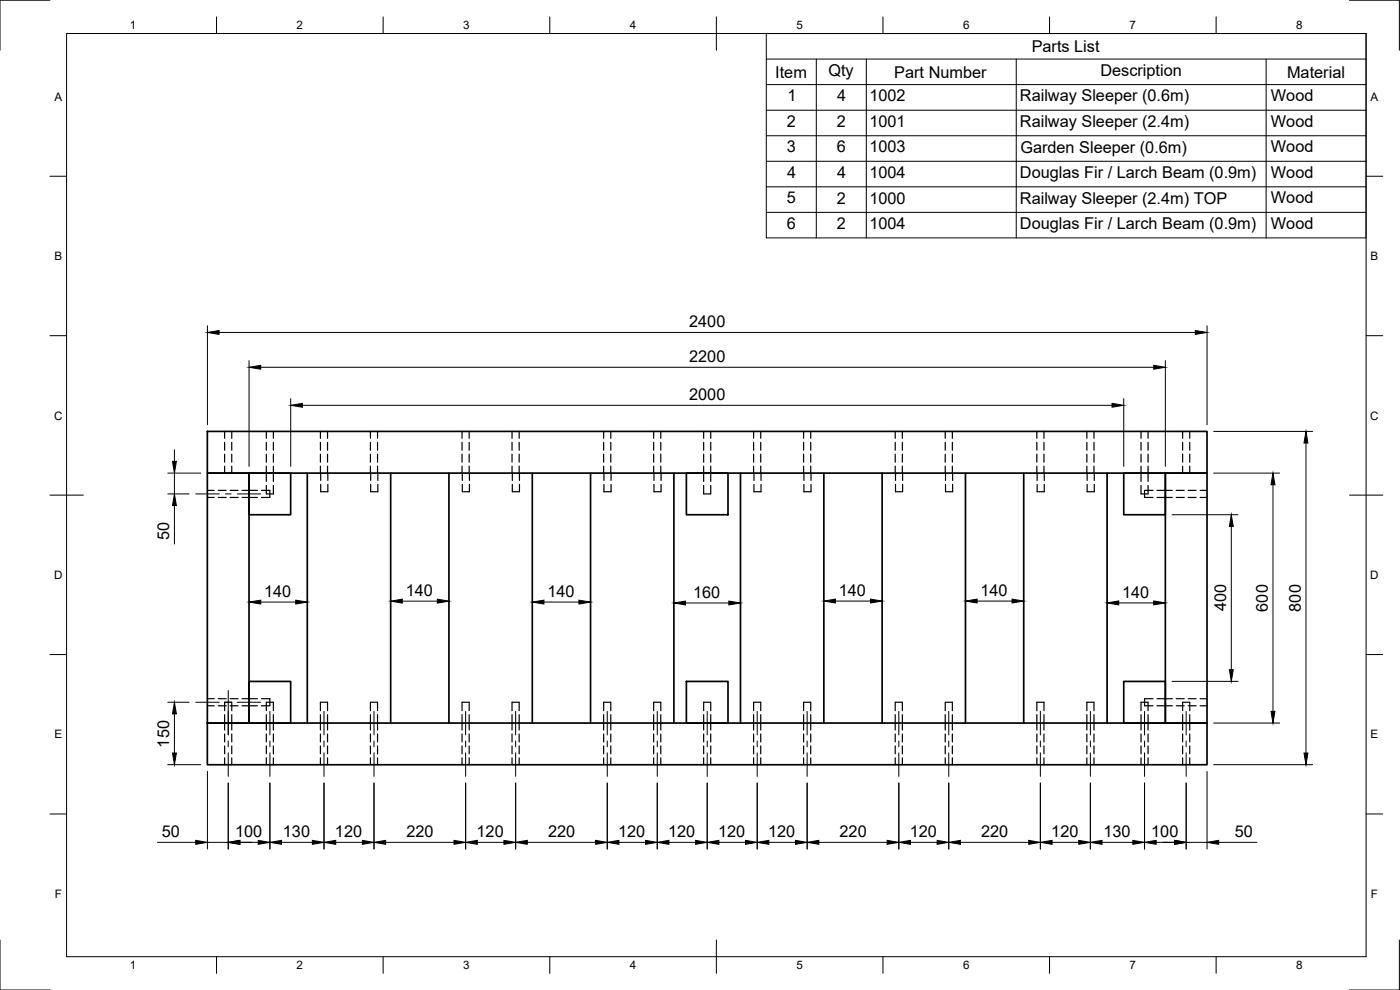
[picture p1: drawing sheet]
<svg xmlns="http://www.w3.org/2000/svg" width="420mm" height="297mm" viewBox="0 0 420 297" stroke-linecap="round" stroke-linejoin="round" font-family="sans-serif">
<!-- layer: Hidden -->
<g fill="none" stroke="#000" stroke-width=".36">
<path d="M67.4 129.4v2.1M67.4 132.7v2.4M67.4 136.3v2.4M67.4 139.9v2.1M69.6 129.4v2.1M69.6 132.7v2.4M69.6 136.3v2.4M69.6 139.9v2.1M79.9 129.4v2.1M79.9 132.7v2.4M79.9 136.3v2.4M79.9 139.9v4.6"/>
<path d="M82 129.4v2.1M82 132.7v2.4M82 136.3v2.4M82 139.9v4.6M96.2 129.4v2.1M96.2 132.7v2.4M96.2 136.3v2.4M96.2 139.9v2.1M98.3 129.4v2.1M98.3 132.7v2.4M98.3 136.3v2.4M98.3 139.9v2.1"/>
<path d="M111.2 129.4v2.1M111.2 132.7v2.4M111.2 136.3v2.4M111.2 139.9v2.1M113.3 129.4v2.1M113.3 132.7v2.4M113.3 136.3v2.4M113.3 139.9v2.1M138.7 129.4v2.1M138.7 132.7v2.4M138.7 136.3v2.4M138.7 139.9v2.1"/>
<path d="M140.8 129.4v2.1M140.8 132.7v2.4M140.8 136.3v2.4M140.8 139.9v2.1M153.7 129.4v2.1M153.7 132.7v2.4M153.7 136.3v2.4M153.7 139.9v2.1M155.8 129.4v2.1M155.8 132.7v2.4M155.8 136.3v2.4M155.8 139.9v2.1"/>
<path d="M181.2 129.4v2.1M181.2 132.7v2.4M181.2 136.3v2.4M181.2 139.9v2.1M183.3 129.4v2.1M183.3 132.7v2.4M183.3 136.3v2.4M183.3 139.9v2.1M196.2 129.4v2.1M196.2 132.7v2.4M196.2 136.3v2.4M196.2 139.9v2.1"/>
<path d="M198.3 129.4v2.1M198.3 132.7v2.4M198.3 136.3v2.4M198.3 139.9v2.1M211.2 129.4v2.1M211.2 132.7v2.4M211.2 136.3v2.4M211.2 139.9v4.6M213.3 129.4v2.1M213.3 132.7v2.4M213.3 136.3v2.4M213.3 139.9v4.6"/>
<path d="M226.2 129.4v2.1M226.2 132.7v2.4M226.2 136.3v2.4M226.2 139.9v2.1M228.3 129.4v2.1M228.3 132.7v2.4M228.3 136.3v2.4M228.3 139.9v2.1M241.2 129.4v2.1M241.2 132.7v2.4M241.2 136.3v2.4M241.2 139.9v2.1"/>
<path d="M243.3 129.4v2.1M243.3 132.7v2.4M243.3 136.3v2.4M243.3 139.9v2.1M268.7 129.4v2.1M268.7 132.7v2.4M268.7 136.3v2.4M268.7 139.9v2.1M270.8 129.4v2.1M270.8 132.7v2.4M270.8 136.3v2.4M270.8 139.9v2.1"/>
<path d="M283.7 129.4v2.1M283.7 132.7v2.4M283.7 136.3v2.4M283.7 139.9v2.1M285.8 129.4v2.1M285.8 132.7v2.4M285.8 136.3v2.4M285.8 139.9v2.1M311.2 129.4v2.1M311.2 132.7v2.4M311.2 136.3v2.4M311.2 139.9v2.1"/>
<path d="M313.3 129.4v2.1M313.3 132.7v2.4M313.3 136.3v2.4M313.3 139.9v2.1M326.2 129.4v2.1M326.2 132.7v2.4M326.2 136.3v2.4M326.2 139.9v2.1M328.3 129.4v2.1M328.3 132.7v2.4M328.3 136.3v2.4M328.3 139.9v2.1"/>
<path d="M342.4 129.4v2.1M342.4 132.7v2.4M342.4 136.3v2.4M342.4 139.9v4.6M344.6 129.4v2.1M344.6 132.7v2.4M344.6 136.3v2.4M344.6 139.9v4.6M354.9 129.4v2.1M354.9 132.7v2.4M354.9 136.3v2.4M354.9 139.9v2.1"/>
<path d="M357.1 129.4v2.1M357.1 132.7v2.4M357.1 136.3v2.4M357.1 139.9v2.1M62.2 149.3h2.1M62.2 147.1h2.1M65.5 149.3h2.4M65.5 147.1h2.4M69.1 149.3h2.4M69.1 147.1h2.4M72.6 149.3h4.7M72.6 147.1h4.7"/>
<path d="M78.4 147.1h2.6v2.2h-2.6M79.9 145.7v2.5h2.1v-2.5M96.2 145.3v2.2h2.2v-2.2M96.2 142v2.2M98.4 142v2.2M111.3 145.3v2.2h2.1v-2.2M111.3 142v2.2M113.4 142v2.2M138.7 145.3v2.2h2.2v-2.2M138.7 142v2.2M140.9 142v2.2M153.8 145.3v2.2h2.1v-2.2"/>
<path d="M153.8 142v2.2M155.9 142v2.2M181.3 145.3v2.2h2.1v-2.2M181.3 142v2.2M183.4 142v2.2M196.3 145.3v2.2h2.1v-2.2M196.3 142v2.2M198.4 142v2.2M211.2 145.7v2.5h2.1v-2.5M226.3 145.3v2.2h2.1v-2.2M226.3 142v2.2M228.4 142v2.2"/>
<path d="M241.3 145.3v2.2h2.1v-2.2M241.3 142v2.2M243.4 142v2.2M268.8 145.3v2.2h2.1v-2.2M268.8 142v2.2M270.9 142v2.2M283.8 145.3v2.2h2.1v-2.2M283.8 142v2.2M285.9 142v2.2M311.3 145.3v2.2h2.1v-2.2M311.3 142v2.2M313.4 142v2.2"/>
<path d="M326.3 145.3v2.2h2.1v-2.2M326.3 142v2.2M328.4 142v2.2M342.4 145.7v2.5h2.2v-2.5M346 147.1h-2.5v2.2h2.5M347.2 149.3h4.6M347.2 147.1h4.6M353 149.3h2.4M353 147.1h2.4M356.6 149.3h2.4M356.6 147.1h2.4M360.2 149.3h2"/>
<path d="M360.2 147.1h2M62.2 211.8h2.1M62.2 209.6h2.1M65.5 211.8h2.4M65.5 209.6h2.4M67.4 213.2v-2.5h2.2v2.5M67.4 214.4v4.6M69.1 211.8h2.4M69.1 209.6h2.4M69.6 214.4v4.6M72.6 211.8h4.7M72.6 209.6h4.7"/>
<path d="M78.4 209.6h2.6v2.2h-2.6M79.9 213.2v-2.5h2.1v2.5M79.9 214.4v4.6M82 214.4v4.6M96.2 213.2v-2.5h2.1v2.5M96.2 214.4v4.6M98.3 214.4v4.6M111.2 213.2v-2.5h2.1v2.5M111.2 214.4v4.6M113.3 214.4v4.6M138.7 213.2v-2.5h2.1v2.5M138.7 214.4v4.6"/>
<path d="M140.8 214.4v4.6M153.7 213.2v-2.5h2.1v2.5M153.7 214.4v4.6M155.8 214.4v4.6M181.2 213.2v-2.5h2.1v2.5M181.2 214.4v4.6M183.3 214.4v4.6M196.2 213.2v-2.5h2.1v2.5M196.2 214.4v4.6M198.3 214.4v4.6M211.2 213.2v-2.5h2.1v2.5M211.2 214.4v4.6"/>
<path d="M213.3 214.4v4.6M226.2 213.2v-2.5h2.1v2.5M226.2 214.4v4.6M228.3 214.4v4.6M241.2 213.2v-2.5h2.1v2.5M241.2 214.4v4.6M243.3 214.4v4.6M268.7 213.2v-2.5h2.1v2.5M268.7 214.4v4.6M270.8 214.4v4.6M283.7 213.2v-2.5h2.1v2.5M283.7 214.4v4.6"/>
<path d="M285.8 214.4v4.6M311.2 213.2v-2.5h2.1v2.5M311.2 214.4v4.6M313.3 214.4v4.6M326.2 213.2v-2.5h2.1v2.5M326.2 214.4v4.6M328.3 214.4v4.6M342.4 213.2v-2.5h2.2v2.5M342.4 214.4v4.6M344.6 214.4v4.6M346 209.6h-2.5v2.2h2.5M347.2 211.8h4.6"/>
<path d="M347.2 209.6h4.6M353 211.8h2.4M353 209.6h2.4M354.9 213.2v-2.5h2.2v2.5M354.9 214.4v4.6M356.6 211.8h2.4M356.6 209.6h2.4M357.1 214.4v4.6M360.2 211.8h2M360.2 209.6h2M67.4 220.2v2.4M67.4 223.8v2.4"/>
<path d="M67.4 227.4v2.1M69.6 220.2v2.4M69.6 223.8v2.4M69.6 227.4v2.1M79.9 220.2v2.4M79.9 223.8v2.4M79.9 227.4v2.1M82 220.2v2.4M82 223.8v2.4M82 227.4v2.1M96.2 220.2v2.4M96.2 223.8v2.4"/>
<path d="M96.2 227.4v2.1M98.3 220.2v2.4M98.3 223.8v2.4M98.3 227.4v2.1M111.2 220.2v2.4M111.2 223.8v2.4M111.2 227.4v2.1M113.3 220.2v2.4M113.3 223.8v2.4M113.3 227.4v2.1M138.7 220.2v2.4M138.7 223.8v2.4"/>
<path d="M138.7 227.4v2.1M140.8 220.2v2.4M140.8 223.8v2.4M140.8 227.4v2.1M153.7 220.2v2.4M153.7 223.8v2.4M153.7 227.4v2.1M155.8 220.2v2.4M155.8 223.8v2.4M155.8 227.4v2.1M181.2 220.2v2.4M181.2 223.8v2.4"/>
<path d="M181.2 227.4v2.1M183.3 220.2v2.4M183.3 223.8v2.4M183.3 227.4v2.1M196.2 220.2v2.4M196.2 223.8v2.4M196.2 227.4v2.1M198.3 220.2v2.4M198.3 223.8v2.4M198.3 227.4v2.1M211.2 220.2v2.4M211.2 223.8v2.4"/>
<path d="M211.2 227.4v2.1M213.3 220.2v2.4M213.3 223.8v2.4M213.3 227.4v2.1M226.2 220.2v2.4M226.2 223.8v2.4M226.2 227.4v2.1M228.3 220.2v2.4M228.3 223.8v2.4M228.3 227.4v2.1M241.2 220.2v2.4M241.2 223.8v2.4"/>
<path d="M241.2 227.4v2.1M243.3 220.2v2.4M243.3 223.8v2.4M243.3 227.4v2.1M268.7 220.2v2.4M268.7 223.8v2.4M268.7 227.4v2.1M270.8 220.2v2.4M270.8 223.8v2.4M270.8 227.4v2.1M283.7 220.2v2.4M283.7 223.8v2.4"/>
<path d="M283.7 227.4v2.1M285.8 220.2v2.4M285.8 223.8v2.4M285.8 227.4v2.1M311.2 220.2v2.4M311.2 223.8v2.4M311.2 227.4v2.1M313.3 220.2v2.4M313.3 223.8v2.4M313.3 227.4v2.1M326.2 220.2v2.4M326.2 223.8v2.4"/>
<path d="M326.2 227.4v2.1M328.3 220.2v2.4M328.3 223.8v2.4M328.3 227.4v2.1M342.4 220.2v2.4M342.4 223.8v2.4M342.4 227.4v2.1M344.6 220.2v2.4M344.6 223.8v2.4M344.6 227.4v2.1M354.9 220.2v2.4M354.9 223.8v2.4"/>
<path d="M354.9 227.4v2.1M357.1 220.2v2.4M357.1 223.8v2.4M357.1 227.4v2.1"/>
</g>
<!-- layer: Visible -->
<g fill="none" stroke="#000" stroke-width=".51">
<path d="M62.2 129.4h300v12.6h-300zM62.2 142h12.5v74.9h-12.5zM74.7 142h12.5v12.4h-12.5zM92.2 142v74.9M117.2 142v74.9M134.7 142v74.9M159.7 142v74.9M177.2 142v74.9M202.2 142v74.9M206 142h12.5v12.4h-12.5zM222.2 142v74.9M247.2 142v74.9"/>
<path d="M264.7 142v74.9M289.8 142v74.9M307.2 142v74.9M332.3 142v74.9M337.2 142h12.5v12.4h-12.5zM349.7 142h12.5v74.9h-12.5zM62.2 216.9h300v12.6h-300zM74.7 204.5h12.5v12.4h-12.5zM206 204.5h12.5v12.4h-12.5zM337.2 204.5h12.5v12.4h-12.5z"/>
</g>
<!-- layer: Border -->
<g fill="none" stroke="#000" stroke-width=".3">
<path d="M15 .1h-15v15M20 10.1h390v276.9h-390zM65 5.1v5M115 5.1v5M165 5.1v5M215 5.1v10M265 5.1v5M315 5.1v5M365 5.1v5M405 .1h15v15M15 52.9h5M410 52.9h5"/>
<path d="M15 100.7h5M410 100.7h5M15 148.6h10M405 148.6h10M15 196.4h5M410 196.4h5M15 244.2h5M410 244.2h5M0 282.1v14.9h15M65 287v5M115 287v5M165 287v5"/>
<path d="M215 282.1v9.9M265 287v5M315 287v5M365 287v5M420 282.1v14.9h-15"/>
</g>
<!-- layer: BOM -->
<path d="M230 10.1h180v61.3h-180zM230 17.7h180M245 17.7v53.7M260 17.7v53.7M305 17.7v53.7M380 17.7v53.7M230 25.4h180M230 33.1h180M230 40.7h180M230 48.4h180M230 56.1h180M230 63.7h180" fill="none" stroke="#000" stroke-width=".3"/>
<!-- layer: Dimensions -->
<g fill="none" stroke="#000" stroke-width=".3">
<path d="M62.3 97.8v29.7M65.7 99.7h293M362.2 97.8v29.7M74.7 108.2v31.7M78.3 110.2h267.9M87.2 119.6v20.3M337.2 119.6v20.3M349.7 108.2v31.7M52.3 134.9v3.5M90.7 121.6h243M364.2 129.4h29.7M391.9 132.9v93"/>
<path d="M50.4 142h9.8M50.4 148.2h6.3M52.3 142v6.2M52.3 151.7v11.5M351.7 154.4h19.8M364.2 142h19.8M369.5 158v42.9M382 145.4v68M78.3 180.6h10.5M120.7 180.4h10.6M163.2 180.6h10.5M205.7 180.9h13"/>
<path d="M250.7 180.3h10.5M293.2 180.3h10.5M335.7 180.9h10.5M50.4 210.7h6.3M52.3 214.2v11.7M351.7 204.4h19.8M364.2 216.9h19.8M50.4 229.4h9.8M62.3 231.4v23.3M68.5 234.9v19.8M81 234.9v19.8M97.2 234.9v19.8"/>
<path d="M112.2 234.9v19.8M139.7 234.9v19.8M154.7 234.9v19.8M182.2 234.9v19.8M197.3 234.9v19.8M212.2 234.9v19.8M227.2 234.9v19.8M242.2 234.9v19.8M269.7 234.9v19.8M284.7 234.9v19.8M312.2 234.9v19.8M327.2 234.9v19.8"/>
<path d="M343.5 234.9v19.8M356 234.9v19.8M362.2 231.4v23.3M364.2 229.4h29.7M47.2 252.7h11.5M62.3 252.7h6.2M72 252.7h5.5M84.5 252.7h9.2M100.8 252.7h8M115.7 252.7h20.5M143.2 252.7h8M158.2 252.7h20.6"/>
<path d="M185.7 252.7h8M200.7 252.7h8M215.8 252.7h7.9M230.7 252.7h8M245.7 252.7h20.5M273.2 252.7h8M288.2 252.7h20.5M315.7 252.7h8M330.7 252.7h9.3M347 252.7h5.5M356 252.7h6.2M365.7 252.7h11.5"/>
</g>
<g fill="#000" stroke="#000" stroke-width=".3">
<path d="M62.3 99.7l3.4-.5v1.1zM358.7 99.2l3.5 .5-3.5 .6zM74.7 110.2l3.6-.6v1.2zM346.2 109.6l3.5 .6-3.5 .6zM51.8 138.4h1.1l-.6 3.6zM87.2 121.6l3.5-.6v1.2zM333.7 121l3.5 .6-3.5 .6zM391.9 129.4l.6 3.5h-1.1zM52.3 148.2l.6 3.5h-1.1zM369.5 154.4l.6 3.6h-1.1zM382 142l.6 3.4h-1.2zM117.2 180.4l3.5-.6v1.2z"/>
<path d="M131.3 179.8l3.4 .6-3.4 .6zM247.2 180.3l3.5-.5v1.1zM261.2 179.8l3.5 .5-3.5 .6zM289.8 180.3l3.4-.5v1.1zM303.7 179.8l3.5 .5-3.5 .6zM74.7 180.6l3.6-.5v1.1zM88.8 180.1l3.4 .5-3.4 .6zM159.7 180.6l3.5-.5v1.1zM173.7 180.1l3.5 .5-3.5 .6zM202.2 180.9l3.5-.6v1.2zM218.7 180.3l3.5 .6-3.5 .6zM332.2 180.9l3.5-.6v1.2z"/>
<path d="M346.2 180.3l3.5 .6-3.5 .6zM52.3 210.7l.6 3.5h-1.1zM369 200.9h1.1l-.6 3.5zM381.4 213.4h1.2l-.6 3.5zM51.8 225.9h1.1l-.6 3.5zM391.4 225.9h1.1l-.6 3.5zM58.7 252.1l3.6 .6-3.6 .6zM68.5 252.7l3.5-.6v1.2zM77.5 252.1l3.5 .6-3.5 .6zM81 252.7l3.5-.6v1.2zM93.7 252.1l3.5 .6-3.5 .6zM97.2 252.7l3.6-.6v1.2z"/>
<path d="M108.8 252.1l3.4 .6-3.4 .6zM112.2 252.7l3.5-.6v1.2zM136.2 252.1l3.5 .6-3.5 .6zM139.7 252.7l3.5-.6v1.2zM151.2 252.1l3.5 .6-3.5 .6zM154.7 252.7l3.5-.6v1.2zM178.8 252.1l3.4 .6-3.4 .6zM182.2 252.7l3.5-.6v1.2zM193.7 252.1l3.6 .6-3.6 .6zM197.3 252.7l3.4-.6v1.2zM208.7 252.1l3.5 .6-3.5 .6zM212.2 252.7l3.6-.6v1.2z"/>
<path d="M223.7 252.1l3.5 .6-3.5 .6zM227.2 252.7l3.5-.6v1.2zM238.7 252.1l3.5 .6-3.5 .6zM242.2 252.7l3.5-.6v1.2zM266.2 252.1l3.5 .6-3.5 .6zM269.7 252.7l3.5-.6v1.2zM281.2 252.1l3.5 .6-3.5 .6zM284.7 252.7l3.5-.6v1.2zM308.7 252.1l3.5 .6-3.5 .6zM312.2 252.7l3.5-.6v1.2zM323.7 252.1l3.5 .6-3.5 .6zM327.2 252.7l3.5-.6v1.2z"/>
<path d="M340 252.1l3.5 .6-3.5 .6zM343.5 252.7l3.5-.6v1.2zM352.5 252.1l3.5 .6-3.5 .6zM362.2 252.7l3.5-.6v1.2z"/>
</g>
<!-- layer: Center Lines -->
<g fill="none" stroke="#000" stroke-width=".3">
<path d="M58.7 148.2h7.1M67.6 148.2h1.8M71.2 148.2h7.1M58.7 210.7h7.1M67.6 210.7h1.8M68.5 207.2v13.3M71.2 210.7h7.1M81 213.4v7.1M97.2 213.4v7.1M112.2 213.4v7.1M139.7 213.4v7.1M154.7 213.4v7.1"/>
<path d="M182.2 213.4v7.1M197.3 213.4v7.1M212.2 213.4v7.1M227.2 213.4v7.1M242.2 213.4v7.1M269.7 213.4v7.1M284.7 213.4v7.1M312.2 213.4v7.1M327.2 213.4v7.1M343.5 213.4v7.1M356 213.4v7.1M68.5 222.3v1.8"/>
<path d="M68.5 225.9v7M81 222.3v1.8M81 225.9v7M97.2 222.3v1.8M97.2 225.9v7M112.2 222.3v1.8M112.2 225.9v7M139.7 222.3v1.8M139.7 225.9v7M154.7 222.3v1.8M154.7 225.9v7M182.2 222.3v1.8"/>
<path d="M182.2 225.9v7M197.3 222.3v1.8M197.3 225.9v7M212.2 222.3v1.8M212.2 225.9v7M227.2 222.3v1.8M227.2 225.9v7M242.2 222.3v1.8M242.2 225.9v7M269.7 222.3v1.8M269.7 225.9v7M284.7 222.3v1.8"/>
<path d="M284.7 225.9v7M312.2 222.3v1.8M312.2 225.9v7M327.2 222.3v1.8M327.2 225.9v7M343.5 222.3v1.8M343.5 225.9v7M356 222.3v1.8M356 225.9v7"/>
</g>
<g font-size="4.9">
<text x="309.6" y="15.6">Parts List</text>
<text x="232.7" y="23.3">Item</text>
<text x="248.6" y="22.8">Qty</text>
<text x="268.4" y="23.3">Part Number</text>
<text x="330.2" y="22.8">Description</text>
<text x="386.3" y="23.3">Material</text>
<text x="236.3" y="30.4">1</text>
<text x="251.2" y="30.4">4</text>
<text x="260.9" y="30.4">1002</text>
<text x="306.1" y="30.4">Railway Sleeper (0.6m)</text>
<text x="381.4" y="30.4">Wood</text>
<text x="236.2" y="38.1">2</text>
<text x="251.2" y="38.1">2</text>
<text x="260.9" y="38.1">1001</text>
<text x="306.1" y="38.1">Railway Sleeper (2.4m)</text>
<text x="381.4" y="38.1">Wood</text>
<text x="236.1" y="45.7">3</text>
<text x="251.1" y="45.7">6</text>
<text x="260.9" y="45.7">1003</text>
<text x="306.2" y="45.8">Garden Sleeper (0.6m)</text>
<text x="381.4" y="45.7">Wood</text>
<text x="236.2" y="53.4">4</text>
<text x="251.2" y="53.4">4</text>
<text x="260.9" y="53.4">1004</text>
<text x="306.1" y="53.5">Douglas Fir / Larch Beam (0.9m)</text>
<text x="381.4" y="53.4">Wood</text>
<text x="236.1" y="61.1">5</text>
<text x="251.2" y="61.1">2</text>
<text x="260.9" y="61.1">1000</text>
<text x="306.1" y="61.1">Railway Sleeper (2.4m) TOP</text>
<text x="381.4" y="61.1">Wood</text>
<text x="236.1" y="68.7">6</text>
<text x="251.2" y="68.7">2</text>
<text x="260.9" y="68.7">1004</text>
<text x="306.1" y="68.8">Douglas Fir / Larch Beam (0.9m)</text>
<text x="381.4" y="68.7">Wood</text>
<text x="206.8" y="98.2">2400</text>
<text x="206.8" y="108.6">2200</text>
<text x="206.8" y="120">2000</text>
<text x="50.8" y="161.9" transform="rotate(-90 50.8 161.9)">50</text>
<text x="79.3" y="179.1">140</text>
<text x="121.8" y="178.8">140</text>
<text x="164.3" y="179.1">140</text>
<text x="208" y="179.4">160</text>
<text x="251.8" y="178.8">140</text>
<text x="294.3" y="178.8">140</text>
<text x="336.8" y="179.3">140</text>
<text x="368" y="183.4" transform="rotate(-90 368 183.4)">400</text>
<text x="380.5" y="183.5" transform="rotate(-90 380.5 183.5)">600</text>
<text x="390.4" y="183.5" transform="rotate(-90 390.4 183.5)">800</text>
<text x="50.8" y="224.3" transform="rotate(-90 50.8 224.3)">150</text>
<text x="48.5" y="251.2">50</text>
<text x="70.5" y="251.2">100</text>
<text x="84.9" y="251.2">130</text>
<text x="100.5" y="251.2">120</text>
<text x="122" y="251.2">220</text>
<text x="143" y="251.2">120</text>
<text x="164.5" y="251.2">220</text>
<text x="185.5" y="251.2">120</text>
<text x="200.5" y="251.2">120</text>
<text x="215.5" y="251.2">120</text>
<text x="230.5" y="251.2">120</text>
<text x="252" y="251.2">220</text>
<text x="273" y="251.2">120</text>
<text x="294.4" y="251.2">220</text>
<text x="315.5" y="251.2">120</text>
<text x="331.1" y="251.2">130</text>
<text x="345.5" y="251.2">100</text>
<text x="370.5" y="251.2">50</text>
</g>
<g font-size="3.5">
<text x="39" y="8.8">1</text>
<text x="89" y="8.8">2</text>
<text x="139" y="8.8">3</text>
<text x="189" y="8.8">4</text>
<text x="239" y="8.8">5</text>
<text x="289" y="8.8">6</text>
<text x="339" y="8.8">7</text>
<text x="389" y="8.8">8</text>
<text x="16.3" y="30.2">A</text>
<text x="411.3" y="30.2">A</text>
<text x="16.3" y="78">B</text>
<text x="411.3" y="78">B</text>
<text x="16.2" y="125.9">C</text>
<text x="411.2" y="125.9">C</text>
<text x="16.2" y="173.7">D</text>
<text x="411.2" y="173.7">D</text>
<text x="16.3" y="221.6">E</text>
<text x="411.3" y="221.6">E</text>
<text x="16.4" y="269.4">F</text>
<text x="411.4" y="269.4">F</text>
<text x="39" y="290.8">1</text>
<text x="89" y="290.8">2</text>
<text x="139" y="290.8">3</text>
<text x="189" y="290.8">4</text>
<text x="239" y="290.8">5</text>
<text x="289" y="290.8">6</text>
<text x="339" y="290.8">7</text>
<text x="389" y="290.8">8</text>
</g>
</svg>
